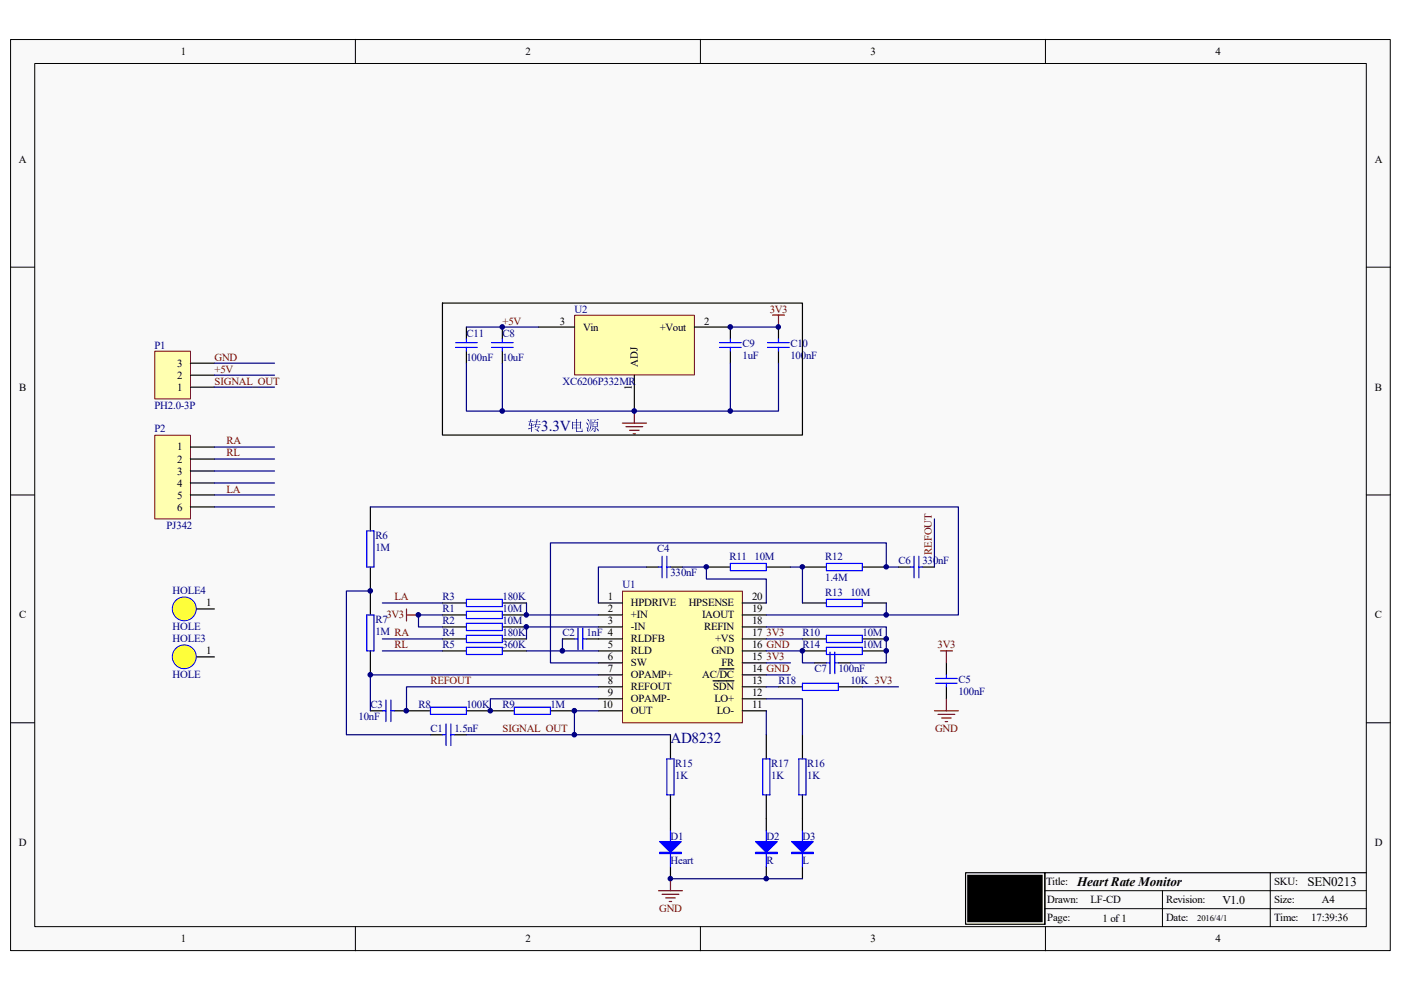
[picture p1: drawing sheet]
<svg xmlns="http://www.w3.org/2000/svg" width="297mm" height="210mm" viewBox="0 0 297 210" stroke-linecap="round" stroke-linejoin="round" font-family="sans-serif">
<path d="M2.3 8.4h292.5v193.1h-292.5z" fill="#f9f9f9"/>
<path d="M2.2 8.4h292.6v193.1h-292.6z" fill="none" stroke="#000" stroke-width=".21"/>
<path d="M7.4 13.5h282.3v183h-282.3z" fill="#f9f9f9"/>
<g fill="none" stroke="#000" stroke-width=".21">
<path d="M7.4 13.5h282.3v183h-282.3zM75.3 8.3v5.1M148.5 8.3v5.1M221.7 8.3v5.1M2.2 56.6h5.1M289.7 56.6h5.1M2.2 104.9h5.1M289.7 104.9h5.1M2.2 153.2h5.1M289.7 153.2h5.1M75.3 196.5v5.1M148.5 196.5v5.1"/>
<path d="M221.5 188.8h68.2M221.5 192.7h68.2M221.7 196.5v5.1M246.5 188.8v7.7M269.3 185v11.5"/>
</g>
<path d="M204.7 185h16.8v11h-16.8zM289.7 185h-68.2v11" fill="none" stroke="#000" stroke-width=".25"/>
<path d="M205.5 185.9h15.2v9.3h-15.2z" fill-rule="evenodd" fill="#000"/>
<path d="M205.4 185.8h15.3v9.4h-15.3z" fill="none" stroke="#000" stroke-width=".76"/>
<path d="M132 125.4h25.4v27.8h-25.4z" fill="#ffffb0"/>
<path d="M132 125.3h25.4v27.9h-25.4z" fill="none" stroke="#7f0000" stroke-width=".21"/>
<g fill="none" stroke="#000" stroke-width=".25">
<path d="M78.5 107.5v5.1M78.5 120.2v10.2M78.5 138v5.1M93.8 127.8h5.1M93.8 130.4h5.1M93.8 132.9h5.1M93.8 135.5h5.1M93.8 138h5.1M106.5 127.8h5.1M106.5 130.4h5.1M106.5 132.9h5.1M106.5 135.5h5.1"/>
<path d="M106.5 138h5.1M119.2 135.5h2.6M124.3 135.5h7.6M126.9 127.8h5M126.9 130.4h5M126.9 132.9h5M126.9 138h5M137.1 120.2h2.5M142.2 120.2h2.5M149.8 120.2h5.1M157.4 127.8h5.1M157.4 130.4h5.1"/>
<path d="M157.4 132.9h5.1M157.4 135.5h5.1M157.4 138h5.1M162.5 120.2h5.1M170.1 127.8h5.1M170.1 135.5h5.1M170.1 138h5.1M170.1 120.2h5.1M182.8 127.8h5.1M182.8 135.5h5.1M182.8 138h5.1M182.8 120.2h5.1"/>
<path d="M190.5 120.2h2.5M195.6 120.2h2.5M78.5 150.7h2.6M83.6 150.7h7.7M91.3 155.8h2.5M96.3 155.8h2.6M98.9 150.7h10.1M116.7 150.7h5.1M126.9 140.5h5M126.9 143.1h5M126.9 145.6h5M126.9 148.2h5"/>
<path d="M126.9 150.7h5M151.2 144.4h4.4M152.5 141.8h3.1M157.4 140.5h5.1M157.4 143.1h5.1M157.4 145.6h5.1M157.4 148.2h5.1M157.4 150.7h5.1M172.7 140.5h2.5M177.8 140.5h2.5M200.7 140.5v2.6M200.7 145.6v2.6"/>
<path d="M142.2 173.6v2.5M142.2 183.8v2.5"/>
</g>
<g fill="none" stroke="#00f" stroke-width=".25">
<path d="M77.8 112.6h1.5v7.6h-1.5zM140.4 117.9v4.6M141.4 117.9v4.6M154.9 119.5h7.6v1.5h-7.6zM175.2 119.5h7.6v1.5h-7.6zM193.8 117.9v4.6M194.8 117.9v4.6M77.8 130.4h1.5v7.6h-1.5zM98.9 127.1h7.6v1.5h-7.6zM98.9 129.6h7.6v1.5h-7.6zM98.9 132.2h7.6v1.5h-7.6zM98.9 134.7h7.6v1.5h-7.6z"/>
<path d="M98.9 137.2h7.6v1.6h-7.6zM121.8 135.5h.8M122.6 133.2v4.6M123.6 135.5h.7M123.6 133.2v4.6M139.6 120.2h.8M141.4 120.2h.8M175.2 127.1h7.6v1.5h-7.6zM175.2 134.7h7.6v1.5h-7.6zM175.2 137.2h7.6v1.6h-7.6zM176 138.3v4.5M177 138.3v4.5"/>
<path d="M193 120.2h.8M194.8 120.2h.8M81.1 150.7h.7M81.8 148.4v4.6M82.9 150.7h.7M82.9 148.4v4.6M91.3 149.9h7.6v1.6h-7.6zM93.8 155.8h.8M94.6 153.5v4.6M95.6 155.8h.7M95.6 153.5v4.6M109 149.9h7.7v1.6h-7.7z"/>
<path d="M175.2 140.5h.8M177 140.5h.8M198.4 143.8h4.5M198.4 144.9h4.5M200.7 143.1v.7M200.7 144.9v.7M142.2 176.1v7.7"/>
</g>
<path d="M86.2 129.1v2.6M86.2 130.4h2.5M199.4 138h2.5M200.7 138v2.5M198.1 150.7h5.1M198.9 151.5h3.5M199.6 152.2h2.1M200.4 153h.5M200.7 148.2v2.5" fill="none" stroke="#7f0000" stroke-width=".25"/>
<g fill="none" stroke="#00007f" stroke-width=".25">
<path d="M78.5 107.5h124.7v22.9h-15.3M198.1 110v10.2M78.5 125.3h-5.1v30.5h17.9M93.8 130.4h-5.1v2.5h5.1M111.6 127.8v2.6h15.3M111.6 138h15.3M119.2 135.5v2.5M126.9 132.9h-15.3v2.6M137.1 120.2h-10.2v7.6M162.5 138h7.6v2.5h2.6M162.5 132.9h25.4v7.6h-7.6M162.5 135.5h7.6"/>
<path d="M167.6 120.2h2.5v7.6M187.9 127.8v2.6h-25.4M190.5 120.2h-2.6v-5.1h-71.2v25.4h10.2M126.9 148.2h-22.9v2.5M126.9 145.6h-40.7v5.1M126.9 143.1h-48.4v7.6M126.9 150.7h-5.1v5.1h-22.9M162.5 140.5h5.1M162.5 143.1h5.1"/>
</g>
<path d="M139.9 178.4h4.5l-2.2 2.3z" fill="#00f"/>
<path d="M139.9 178.4h4.5l-2.2 2.3zM141.4 160.9h1.5v7.6h-1.5zM161.7 160.9h1.5v7.6h-1.5zM169.4 160.9h1.5v7.6h-1.5zM170.1 176.1v7.7M139.9 180.7h4.5v.3h-4.5z" fill="none" stroke="#00f" stroke-width=".25"/>
<path d="M142.2 155.8v5.1M162.5 155.8v5.1M170.1 155.8v5.1M142.2 168.5v5.1M162.5 168.5v5.1M170.1 168.5v7.6M170.1 183.8v2.5" fill="none" stroke="#000" stroke-width=".25"/>
<path d="M167.8 178.4h4.6l-2.3 2.3z" fill="#00f"/>
<path d="M162.5 176.1v7.7M167.8 178.4h4.6l-2.3 2.3zM167.8 180.7h4.6v.3h-4.6z" fill="none" stroke="#00f" stroke-width=".25"/>
<path d="M162.5 173.6v2.5M162.5 183.8v2.5" fill="none" stroke="#000" stroke-width=".25"/>
<path d="M160.2 178.4h4.6l-2.3 2.3z" fill="#00f"/>
<path d="M160.2 178.4h4.6l-2.3 2.3zM160.2 180.7h4.6v.3h-4.6z" fill="none" stroke="#00f" stroke-width=".25"/>
<path d="M121.8 155.8h20.4M162.5 148.2h7.6v7.6M162.5 150.7v5.1M142.2 186.3h27.9" fill="none" stroke="#00007f" stroke-width=".25"/>
<path d="M139.6 188.8h5.1M140.4 189.6h3.5M141.1 190.4h2.1M141.9 191.1h.5M142.2 186.3v2.5" fill="none" stroke="#7f0000" stroke-width=".25"/>
<path d="M32.8 92.3h7.6v17.7h-7.6z" fill="#ffffb0"/>
<path d="M32.8 92.3h7.6v17.7h-7.6z" fill="none" stroke="#7f0000" stroke-width=".21"/>
<path d="M40.4 94.8h5.1M40.4 97.3h5.1M40.4 99.9h5.1M40.4 102.4h5.1M40.4 104.9h5.1M40.4 107.5h5.1M165.1 145.6h5M177.8 145.6h5" fill="none" stroke="#000" stroke-width=".25"/>
<path d="M45.5 97.3h12.7M45.5 94.8h12.7M45.5 99.9h12.7M45.5 102.4h12.7M45.5 104.9h12.7M45.5 107.5h12.7M162.5 145.6h2.6M182.8 145.6h7.7" fill="none" stroke="#00007f" stroke-width=".25"/>
<path d="M170.1 144.9h7.7v1.5h-7.7z" fill="none" stroke="#00f" stroke-width=".25"/>
<path d="M32.8 74.5h7.6v10.1h-7.6z" fill="#ffffb0"/>
<path d="M32.8 74.5h7.6v10.1h-7.6z" fill="none" stroke="#7f0000" stroke-width=".21"/>
<path d="M40.4 79.5h5.1M40.4 77h5.1M106.5 69.3v2.6M106.5 74.5v2.5M154.9 69.3v2.6M154.9 74.5v2.5M165.1 69.3v2.6M165.1 74.5v2.5M40.4 82.1h5.1" fill="none" stroke="#000" stroke-width=".25"/>
<path d="M45.5 77h12.7M45.5 79.5h12.7M45.5 82.1h12.7" fill="none" stroke="#00007f" stroke-width=".25"/>
<path d="M104.2 72.6h4.6M104.2 73.7h4.6M106.5 71.9v.7M106.5 73.7v.8M152.6 72.6h4.5M152.6 73.7h4.5M154.9 71.9v.7M154.9 73.7v.8M162.7 72.6h4.6M162.7 73.7h4.6M165.1 71.9v.7M165.1 73.7v.8" fill="none" stroke="#00f" stroke-width=".25"/>
<path d="M121.9 66.9h25.3v12.6h-25.3z" fill="#ffffb0"/>
<path d="M121.8 66.8h25.4v12.7h-25.4z" fill="none" stroke="#7f0000" stroke-width=".21"/>
<path d="M93.8 64.3h76.3v27.9h-76.3zM98.9 69.3v2.6M98.9 74.5v2.5M114.2 69.3h7.6M134.5 79.5v7.7M147.2 69.3h7.7M41.7 139.3h3.8" fill="none" stroke="#000" stroke-width=".25"/>
<path d="M163.8 66.8h2.5M165.1 66.8v2.5M131.9 89.7h5.2M132.7 90.5h3.6M133.5 91.2h2M134.2 92h.5M134.5 87.2v2.5" fill="none" stroke="#7f0000" stroke-width=".25"/>
<path d="M98.9 77v10.2h7.6M98.9 69.3h15.3M106.5 77v10.2h58.6v-10.2M154.9 69.3h10.2M154.9 77v10.2M81.1 127.8h12.7M81.1 135.5h12.7M81.1 138h12.7" fill="none" stroke="#00007f" stroke-width=".25"/>
<path d="M96.6 72.6h4.6M96.6 73.7h4.6M98.9 71.9v.7M98.9 73.7v.8" fill="none" stroke="#00f" stroke-width=".25"/>
<circle cx="39.1" cy="139.3" r="2.53" fill="#ff0"/>
<circle cx="39.1" cy="139.3" r="2.53" fill="none" stroke="#00f" stroke-width=".21"/>
<path d="M41.7 129.1h3.8" fill="none" stroke="#000" stroke-width=".25"/>
<circle cx="39.1" cy="129.1" r="2.53" fill="#ff0"/>
<circle cx="39.1" cy="129.1" r="2.53" fill="none" stroke="#00f" stroke-width=".21"/>
<path d="M144.7 120.2h5.1v2.6h12.7v5" fill="none" stroke="#00007f" stroke-width=".25"/>
<circle cx="78.5" cy="143.1" r=".49" fill="#00007f"/>
<circle cx="78.5" cy="143.1" r=".49" fill="none" stroke="#00007f" stroke-width=".21"/>
<circle cx="78.5" cy="125.3" r=".48" fill="#00007f"/>
<circle cx="78.5" cy="125.3" r=".48" fill="none" stroke="#00007f" stroke-width=".21"/>
<circle cx="86.1" cy="150.7" r=".49" fill="#00007f"/>
<circle cx="86.1" cy="150.7" r=".49" fill="none" stroke="#00007f" stroke-width=".21"/>
<circle cx="88.7" cy="130.4" r=".49" fill="#00007f"/>
<circle cx="88.7" cy="130.4" r=".49" fill="none" stroke="#00007f" stroke-width=".21"/>
<circle cx="103.9" cy="150.7" r=".49" fill="#00007f"/>
<circle cx="103.9" cy="150.7" r=".49" fill="none" stroke="#00007f" stroke-width=".21"/>
<circle cx="106.5" cy="87.1" r=".48" fill="#00007f"/>
<circle cx="106.5" cy="87.1" r=".48" fill="none" stroke="#00007f" stroke-width=".21"/>
<circle cx="106.5" cy="69.3" r=".49" fill="#00007f"/>
<circle cx="106.5" cy="69.3" r=".49" fill="none" stroke="#00007f" stroke-width=".21"/>
<circle cx="111.6" cy="132.9" r=".48" fill="#00007f"/>
<circle cx="111.6" cy="132.9" r=".48" fill="none" stroke="#00007f" stroke-width=".21"/>
<circle cx="111.6" cy="130.4" r=".48" fill="#00007f"/>
<circle cx="111.6" cy="130.4" r=".48" fill="none" stroke="#00007f" stroke-width=".21"/>
<circle cx="119.2" cy="138" r=".49" fill="#00007f"/>
<circle cx="119.2" cy="138" r=".49" fill="none" stroke="#00007f" stroke-width=".21"/>
<circle cx="121.8" cy="155.8" r=".49" fill="#00007f"/>
<circle cx="121.8" cy="155.8" r=".49" fill="none" stroke="#00007f" stroke-width=".21"/>
<circle cx="121.8" cy="150.7" r=".49" fill="#00007f"/>
<circle cx="121.8" cy="150.7" r=".49" fill="none" stroke="#00007f" stroke-width=".21"/>
<circle cx="134.5" cy="87.1" r=".48" fill="#00007f"/>
<circle cx="134.5" cy="87.1" r=".48" fill="none" stroke="#00007f" stroke-width=".21"/>
<circle cx="142.1" cy="186.3" r=".49" fill="#00007f"/>
<circle cx="142.1" cy="186.3" r=".49" fill="none" stroke="#00007f" stroke-width=".21"/>
<circle cx="149.8" cy="120.2" r=".48" fill="#00007f"/>
<circle cx="149.8" cy="120.2" r=".48" fill="none" stroke="#00007f" stroke-width=".21"/>
<circle cx="154.8" cy="87.1" r=".48" fill="#00007f"/>
<circle cx="154.8" cy="87.1" r=".48" fill="none" stroke="#00007f" stroke-width=".21"/>
<circle cx="154.8" cy="69.3" r=".49" fill="#00007f"/>
<circle cx="154.8" cy="69.3" r=".49" fill="none" stroke="#00007f" stroke-width=".21"/>
<circle cx="162.5" cy="186.3" r=".48" fill="#00007f"/>
<circle cx="162.5" cy="186.3" r=".48" fill="none" stroke="#00007f" stroke-width=".21"/>
<circle cx="165" cy="69.3" r=".48" fill="#00007f"/>
<circle cx="165" cy="69.3" r=".48" fill="none" stroke="#00007f" stroke-width=".21"/>
<circle cx="170.1" cy="138" r=".49" fill="#00007f"/>
<circle cx="170.1" cy="138" r=".49" fill="none" stroke="#00007f" stroke-width=".21"/>
<circle cx="170.1" cy="120.2" r=".48" fill="#00007f"/>
<circle cx="170.1" cy="120.2" r=".48" fill="none" stroke="#00007f" stroke-width=".21"/>
<circle cx="187.9" cy="138" r=".49" fill="#00007f"/>
<circle cx="187.9" cy="138" r=".49" fill="none" stroke="#00007f" stroke-width=".21"/>
<circle cx="187.9" cy="135.4" r=".49" fill="#00007f"/>
<circle cx="187.9" cy="135.4" r=".49" fill="none" stroke="#00007f" stroke-width=".21"/>
<circle cx="187.9" cy="130.4" r=".49" fill="#00007f"/>
<circle cx="187.9" cy="130.4" r=".49" fill="none" stroke="#00007f" stroke-width=".21"/>
<circle cx="187.9" cy="120.2" r=".48" fill="#00007f"/>
<circle cx="187.9" cy="120.2" r=".48" fill="none" stroke="#00007f" stroke-width=".21"/>
<text font-size="3.2" fill="#00007f" x="142.2" y="157.6">AD8232</text>
<text font-size="3.1" fill="#00007f" x="111.6" y="91.5">转3.3V电电</text>
<g font-size="2.8">
<text x="228.4" y="187.8">Heart Rate Monitor</text>
<text x="277.2" y="187.7">SEN0213</text>
</g>
<text font-size="2.5" x="259.2" y="191.6">V1.0</text>
<g font-size="2.3">
<text x="38.3" y="11.6">1</text>
<text x="111.4" y="11.6">2</text>
<text x="184.6" y="11.6">3</text>
<text x="257.7" y="11.6">4</text>
<text x="4" y="34.5">A</text>
<text x="291.5" y="34.5">A</text>
<text x="118.7" y="68.8">3</text>
<text x="123.6" y="70.1">Vin</text>
<text x="139.9" y="70.1">+Vout</text>
<text x="149.3" y="68.8">2</text>
<text x="37.5" y="77.7">3</text>
<text x="135.3" y="77.8" transform="rotate(-90 135.3 77.8)">ADJ</text>
<text x="4.1" y="82.8">B</text>
<text x="37.5" y="82.8">1</text>
<text x="37.5" y="80.3">2</text>
<text x="134" y="82.7" transform="rotate(-90 134 82.7)">1</text>
<text x="291.5" y="82.8">B</text>
<text x="37.5" y="95.5">1</text>
<text x="37.5" y="98.1">2</text>
<text x="37.5" y="100.6">3</text>
<text x="37.5" y="103.2">4</text>
<text x="37.5" y="105.7">5</text>
<text x="37.5" y="108.2">6</text>
<text x="4.1" y="131.1">C</text>
<text x="43.7" y="128.6">1</text>
<text x="128.9" y="127.3">1</text>
<text x="128.9" y="129.8">2</text>
<text x="133.8" y="128.6">HPDRIVE</text>
<text x="133.8" y="131.1">+IN</text>
<text x="146" y="128.6">HPSENSE</text>
<text x="148.8" y="131.1">IAOUT</text>
<text x="159.5" y="129.8">19</text>
<text x="159.5" y="127.3">20</text>
<text x="291.5" y="131.1">C</text>
<text x="128.9" y="132.4">3</text>
<text x="128.9" y="137.5">5</text>
<text x="133.8" y="133.6">-IN</text>
<text x="133.8" y="136.2">RLDFB</text>
<text x="149.3" y="133.6">REFIN</text>
<text x="151.6" y="136.2">+VS</text>
<text x="159.5" y="134.9">17</text>
<text x="159.5" y="137.5">16 GND</text>
<text x="159.5" y="132.4">18</text>
<text x="43.7" y="138.7">1</text>
<text x="128.9" y="140">6</text>
<text x="128.9" y="142.6">7</text>
<text x="133.8" y="138.7">RLD</text>
<text x="133.8" y="141.3">SW</text>
<text x="133.8" y="143.8">OPAMP+</text>
<text x="148.9" y="143.8">AC/DC</text>
<text x="150.8" y="138.7">GND</text>
<text x="152.9" y="141.3">FR</text>
<text x="159.5" y="142.6">14 GND</text>
<text x="159.5" y="140">15</text>
<text x="128.9" y="145.1">8</text>
<text x="128.9" y="147.7">9</text>
<text x="133.8" y="146.4">REFOUT</text>
<text x="133.8" y="148.9">OPAMP-</text>
<text x="151.2" y="146.4">SDN</text>
<text x="151.5" y="148.9">LO+</text>
<text x="159.5" y="145.1">13</text>
<text x="159.5" y="147.7">12</text>
<text x="127.7" y="150.2">10</text>
<text x="133.8" y="151.5">OUT</text>
<text x="152" y="151.5">LO-</text>
<text x="159.5" y="150.2">11</text>
<text x="4" y="179.4">D</text>
<text x="291.5" y="179.4">D</text>
<text x="221.8" y="187.6">Title:</text>
<text x="222" y="191.4">Drawn:</text>
<text x="231.2" y="191.4">LF-CD</text>
<text x="247.2" y="191.4">Revision:</text>
<text x="270.1" y="191.4">Size:</text>
<text x="270.1" y="187.6">SKU:</text>
<text x="280.3" y="191.4">A4</text>
<text x="222" y="195.2">Page:</text>
<text x="233.8" y="195.5">1 of 1</text>
<text x="247.2" y="195.2">Date:</text>
<text x="270.1" y="195.2">Time:</text>
<text x="278" y="195.2">17:39:36</text>
<text x="38.3" y="199.8">1</text>
<text x="111.4" y="199.8">2</text>
<text x="184.6" y="199.8">3</text>
<text x="257.7" y="199.8">4</text>
</g>
<g font-size="2.3" fill="#00007f">
<text x="98.9" y="71.4">C11</text>
<text x="106.5" y="71.4">C8</text>
<text x="121.8" y="66.3">U2</text>
<text x="32.8" y="73.9">P1</text>
<text x="98.9" y="76.5">100nF</text>
<text x="106.5" y="76.5">10uF</text>
<text x="157.4" y="76.2">1uF</text>
<text x="157.4" y="73.7">C9</text>
<text x="167.6" y="76.2">100nF</text>
<text x="167.6" y="73.7">C10</text>
<text x="119.2" y="81.5">XC6206P332MR</text>
<text x="32.8" y="86.6">PH2.0-3P</text>
<text x="32.8" y="91.7">P2</text>
<text x="35.3" y="112.1">PJ342</text>
<text x="79.6" y="116.9">1M</text>
<text x="79.6" y="114.3">R6</text>
<text x="139.4" y="117.1">C4</text>
<text x="154.6" y="118.7">R11</text>
<text x="160" y="118.7">10M</text>
<text x="175" y="118.7">R12</text>
<text x="190.5" y="119.7">C6</text>
<text x="195.6" y="119.7">330nF</text>
<text x="132" y="124.8">U1</text>
<text x="142.2" y="122.2">330nF</text>
<text x="175" y="123.2">1.4M</text>
<text x="36.6" y="126">HOLE4</text>
<text x="93.8" y="127.3">R3</text>
<text x="93.8" y="129.8">R1</text>
<text x="106.5" y="127.3">180K</text>
<text x="106.5" y="129.8">10M</text>
<text x="175" y="126.3">R13</text>
<text x="180.3" y="126.3">10M</text>
<text x="36.6" y="136.2">HOLE3</text>
<text x="36.6" y="133.6">HOLE</text>
<text x="79.6" y="134.7">1M RA</text>
<text x="79.6" y="132.1">R7</text>
<text x="93.8" y="134.9">R4</text>
<text x="93.8" y="132.4">R2</text>
<text x="93.8" y="137.5">R5</text>
<text x="106.5" y="134.9">180K</text>
<text x="106.5" y="132.4">10M</text>
<text x="106.5" y="137.5">360K</text>
<text x="119.2" y="134.9">C2</text>
<text x="124.4" y="134.9">1nF 4</text>
<text x="170.1" y="134.9">R10</text>
<text x="170.1" y="137.5">R14</text>
<text x="182.9" y="134.9">10M</text>
<text x="182.9" y="137.5">10M</text>
<text x="36.6" y="143.8">HOLE</text>
<text x="172.7" y="142.6">C7</text>
<text x="177.8" y="142.6">100nF</text>
<text x="165.1" y="145.1">R18</text>
<text x="180.3" y="145.1">10K 3V3</text>
<text x="203.2" y="147.4">100nF</text>
<text x="203.2" y="144.9">C5</text>
<text x="76" y="152.7">10nF</text>
<text x="78.6" y="150.2">C3</text>
<text x="88.7" y="150.2">R8</text>
<text x="91.3" y="155.3">C1</text>
<text x="96.4" y="155.3">1.5nF</text>
<text x="98.9" y="150.2">100K</text>
<text x="106.5" y="150.2">R9</text>
<text x="116.7" y="150.2">1M</text>
<text x="143.2" y="165.2">1K</text>
<text x="143.2" y="162.6">R15</text>
<text x="163.5" y="165.2">1K</text>
<text x="163.5" y="162.6">R17</text>
<text x="171.2" y="165.2">1K</text>
<text x="171.2" y="162.6">R16</text>
<text x="142.2" y="178.1">D1</text>
<text x="162.5" y="178.1">D2</text>
<text x="170.1" y="178.1">D3</text>
<text x="142.2" y="183.3">Heart</text>
<text x="162.5" y="183.3">R</text>
<text x="170.1" y="183.3">L</text>
</g>
<g font-size="2.3" fill="#7f0000">
<text x="106.5" y="68.8">+5V</text>
<text x="163.2" y="66.3">3V3</text>
<text x="45.5" y="76.5">GND</text>
<text x="45.5" y="79">+5V</text>
<text x="45.5" y="81.5">SIGNAL_OUT</text>
<text x="48" y="94.2">RA</text>
<text x="48" y="96.8">RL</text>
<text x="48" y="104.4">LA</text>
<text x="197.6" y="117.7" transform="rotate(-90 197.6 117.7)">REFOUT</text>
<text x="81.9" y="131.1">3V3</text>
<text x="83.6" y="127.3">LA</text>
<text x="83.6" y="137.5">RL</text>
<text x="162.5" y="134.9">3V3</text>
<text x="198.8" y="137.5">3V3</text>
<text x="162.5" y="140">3V3</text>
<text x="91.3" y="145.1">REFOUT</text>
<text x="106.5" y="155.3">SIGNAL_OUT</text>
<text x="198.2" y="155.3">GND</text>
<text x="139.7" y="193.4">GND</text>
</g>
<text font-size="1.8" x="253.8" y="195.3">2016/4/1</text>
</svg>
